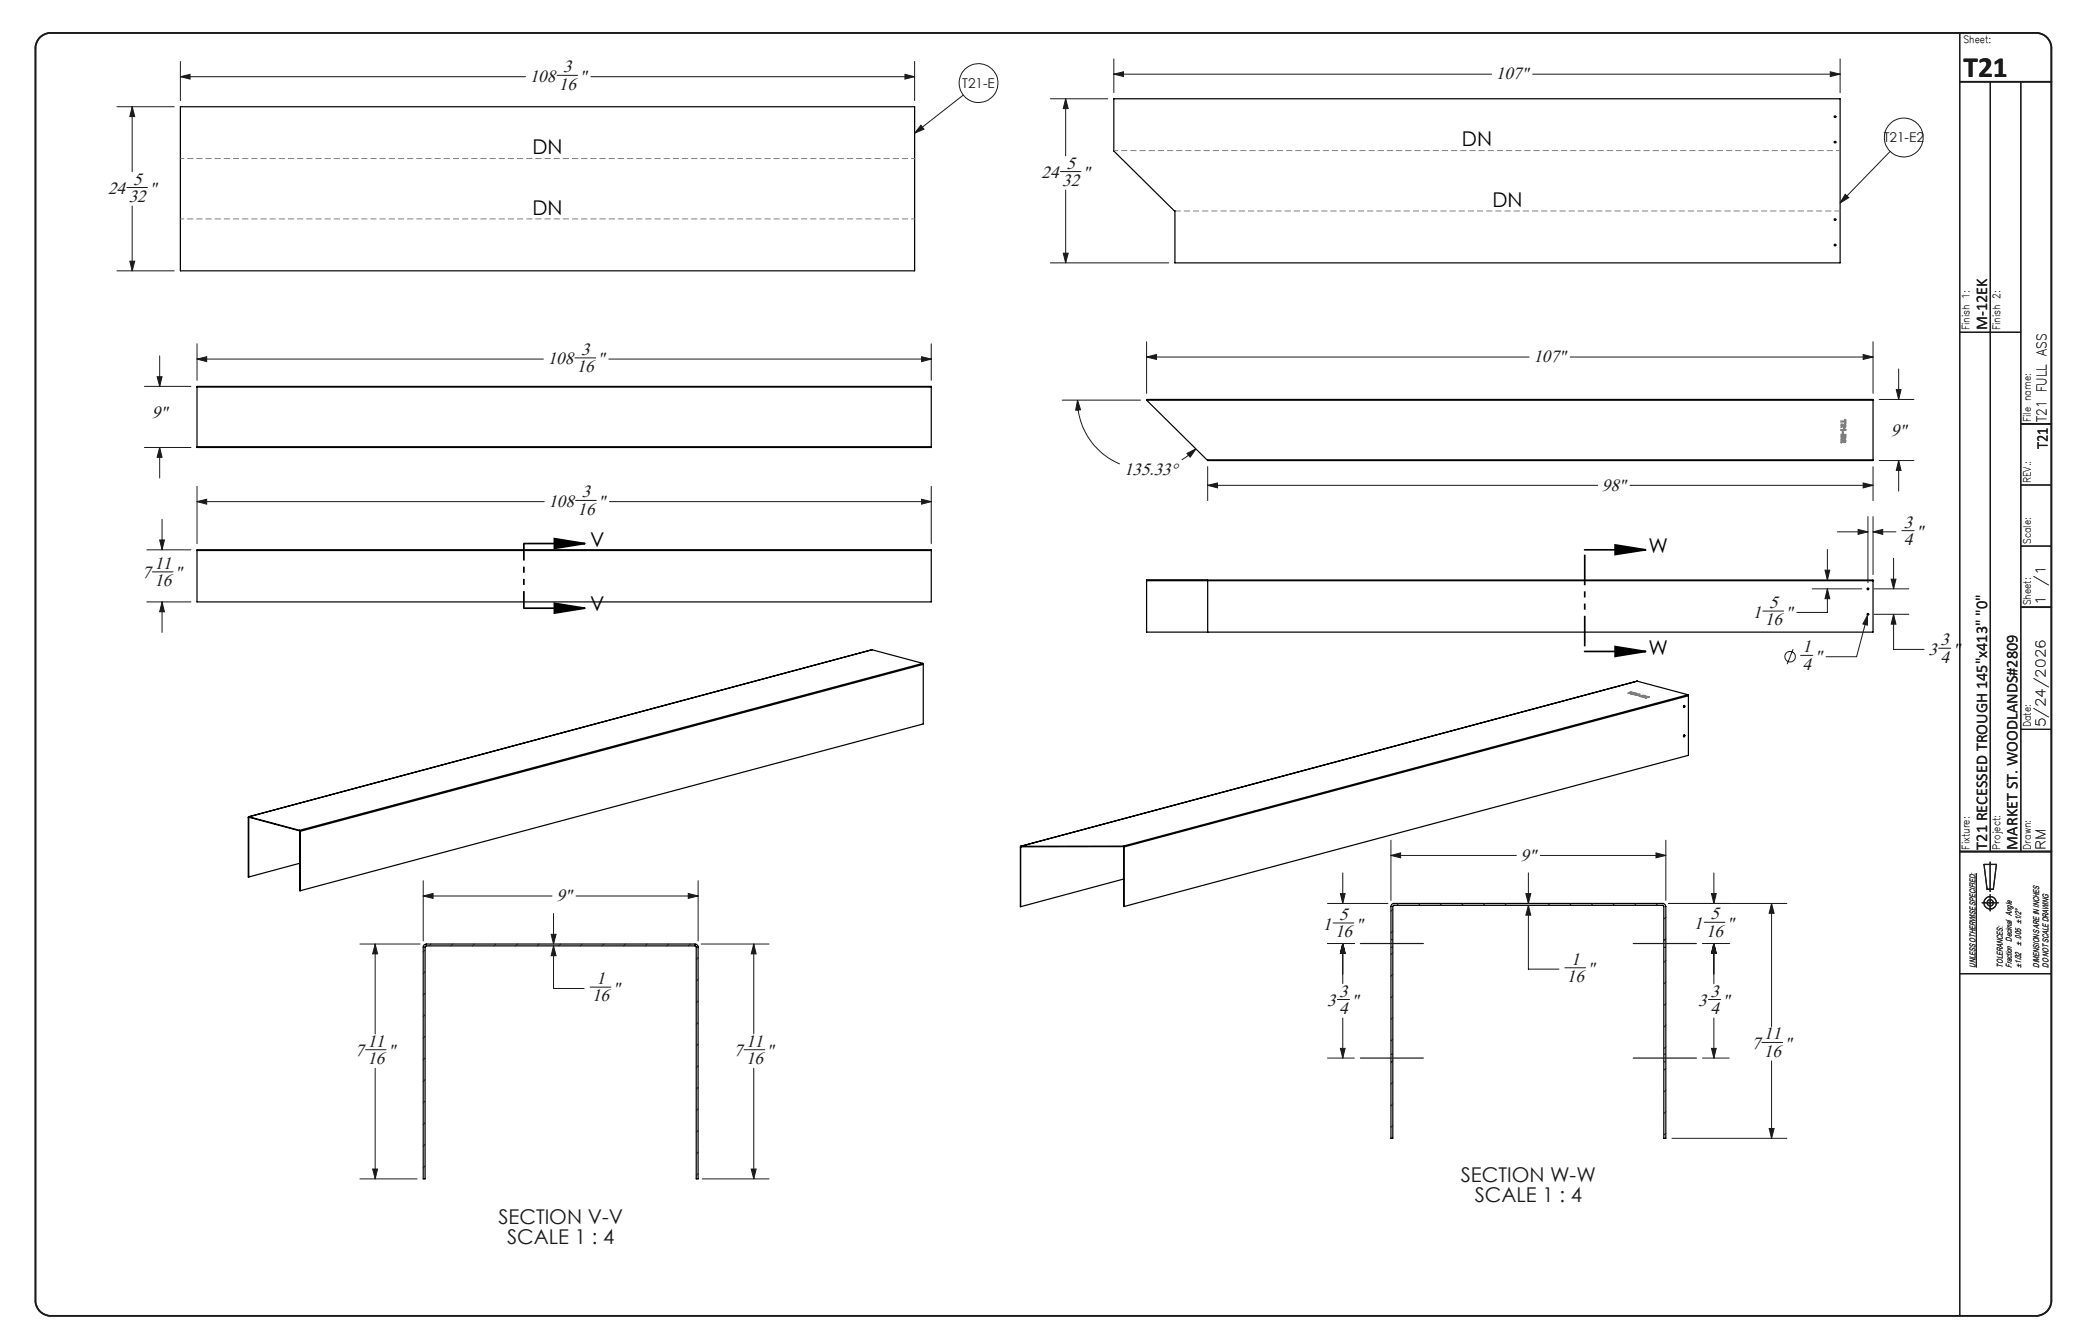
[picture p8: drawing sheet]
<svg xmlns="http://www.w3.org/2000/svg" width="432mm" height="279mm" viewBox="0 0 432 279" stroke-linecap="round" stroke-linejoin="round" font-family="sans-serif">
<g fill="none" stroke="#191924" stroke-width=".21">
<path d="M37.5 15.9l2-.4v.9zM37.5 12.8v8.1M37.5 15.9h71.8M115.8 15.7h4.3M122.8 15.9h67.3M188.1 15.5l2 .4-2 .5zM190.1 12.8v8.1M200.3 19.8l-10.2 7.9M231.6 15.4l2-.5v1zM231.6 12.2v7.1M231.6 15.4h78.5M318.6 15.4h64"/>
<path d="M380.5 14.9l2.1 .5-2.1 .5zM382.6 12.2v7.1M24.3 22.2h11.9M26.4 39h4.3M27.5 22.2l.5 2h-1zM27.5 22.2v13.5M191.5 26l.6 .8-2 .9zM218.4 20.5h11.9M220.5 35.7h4.2M221.5 20.5l.6 2.1h-1zM221.5 20.5v11.9M221.5 39.5v15.1"/>
<path d="M393 31.5l-10.4 10.7M24.3 56.3h11.9M27 54.3h1l-.5 2zM27.5 42.8v13.5M218.4 54.6h24.6M221.1 52.6h1l-.6 2zM383.6 40.4l.8 .7-1.8 1.1zM32.7 78.3h1l-.5 2zM33.2 74v6.3M41 74.6l2-.4v1zM41 71.5v7.6M41 74.6h72"/>
<path d="M119.5 74.4h4.3M126.6 74.6h67M191.6 74.2l2 .4-2 .6zM193.6 71.5v7.6M238.4 74.2l2-.5v1zM238.4 71v10.8M238.4 74.2h79.5M326.4 74.2h63M387.3 73.7l2.1 .5-2.1 .5zM389.4 71v10.8M394.7 76.7v6.3M30 93h9.7"/>
<path d="M30 80.3h9.7M33.2 93l.5 2.1h-1zM33.2 93v6.4M220.8 83.2h16.3M224 83.2l.6 2-1 .1zM224 83.2a14.3 14.3 0 0 0 8.8 13.2M246.8 94.3l1.8-1-1.2 1.7zM248.6 93.3l-1.4 1.2-1.5 1.1M251.1 97v7.1M389.4 97v7.1M390.7 95.7h7.2M390.7 83h7.2"/>
<path d="M394.2 81h1l-.5 2zM394.7 95.7l.5 2.1h-1zM394.7 95.7v6.4M30.5 114.3h9.2M31.7 118.9h4.3M33.2 112.3h1l-.5 2zM33.7 107.9v6.4M41 104.3l2-.5v1zM41 101.1v11.9M41 104.3h72.1M119.7 104h4.3M126.7 104.3h66.9"/>
<path d="M191.6 103.8l2 .5-2 .5zM193.6 101.1v11.9M251.1 100.9l2-.5v1zM251.1 100.9h81M338.9 100.9h50.5M379.4 118.5h1l-.5 2.1zM379.9 114.2v6.4M382 110.6h6.3M386.3 110.1l2 .5-2 .5zM387.3 100.4l2.1 .5-2.1 .5zM388.3 107.4v13.7M389.4 110.6l2-.5v1z"/>
<path d="M389.4 107.4v12.1M389.4 110.6h4.8M393.7 116.1v6.3M395.4 110.3h2.5M30.5 125.1h9.2M33.7 125.1l.5 2.1h-1zM33.7 125.1v6.4M366.5 127h4.3M372.8 134.9l-1.3 3.2M374.3 136.2h2.6M376.7 122.4h10.4M379.9 122.4l.5 2.1h-1z"/>
<path d="M379.9 122.4v4.9h-6.3M388.3 127.9l-.1 2.1-.9-.3zM388.3 127.9l-2.3 8.6h-6.4M389.6 127.7h7.2M389.6 122.4h7.2M393.2 120.4h1l-.5 2zM393.7 127.7l.5 2.1h-1zM393.7 127.7v7.3h6.3M403 134.8h2.6M289.2 177.8l2-.5v1zM289.2 174.7v12.5M289.2 177.8h26"/>
<path d="M320.2 177.8h26.1M344.3 177.3l2 .5-2 .5zM346.3 174.7v12.5M74.8 196.3h12.5M78 196.3l.5 2h-1zM78 196.3v18.6M88 186.3l2-.6v1.1zM88 183.1v12.5M88 186.3h26.8M88.4 197.5l-.4 .4M89.6 196.3l-.4 .3M94.1 196.3l-.4 .3"/>
<path d="M98.6 196.3l-.4 .3M103.1 196.3l-.4 .3M107.6 196.3l-.4 .3M112.1 196.3l-.4 .3M114.6 194.2h1l-.5 2.1zM115.1 196.6l.5 2.1h-1zM115.1 196.6v8.9h6.3M115.1 189.9v6.4M116.6 196.3l-.4 .3M119.8 186.3h25.3M121 196.3l-.4 .3M125.6 196.3l-.5 .3"/>
<path d="M130 196.3l-.4 .3M134.5 196.3l-.4 .3M139 196.3l-.4 .3M143.1 185.7l2 .6-2 .5zM143.5 196.3l-.4 .3M145.1 199.1l-.4 .4M145.1 183.1v12.5M145.8 196.3h14.1M156.7 196.3l.5 2h-1zM156.7 196.3v18.6M276 196.1h5.6M276 187.8h12.5"/>
<path d="M277.1 191.9h4.3M278.7 185.8h.9l-.4 2zM279.2 196.1l.4 2.1h-.9zM279.2 181.5v6.3M279.2 196.1v8.4M289.6 189.1l-.4 .3M289.6 193.5l-.4 .5M289.6 198l-.4 .4M290.8 187.8l-.4 .4M295.3 187.8l-.4 .4M299.8 187.8l-.4 .4M304.3 187.8l-.5 .4"/>
<path d="M308.8 187.8l-.4 .4M313.2 187.8l-.4 .4M317.2 185.8h1l-.5 2zM317.7 188.2l.5 2.1h-1zM317.7 188.2v13.3h6.4M317.7 181.5v6.3M322.2 187.8l-.4 .4M326.7 187.8l-.4 .4M331.2 187.8l-.4 .4M335.7 187.8l-.4 .4M340.2 187.8l-.4 .4M344.7 187.8l-.4 .4"/>
<path d="M346.3 190.7l-.4 .4M346.3 195.2l-.4 .4M346.3 199.7l-.4 .4M346.9 187.8h24.6M353.9 196.1h5.6M354.3 191.7h4.3M355.8 185.8h1l-.5 2zM356.3 196.1l.5 2.1h-1zM356.3 181.5v6.3M356.3 196.1v8.4M368.3 187.8l.5 2.1h-1zM368.3 187.8v25.6"/>
<path d="M410.9 181.5v19.6M76 218.2h4.3M88.4 202l-.4 .4M88.4 206.5l-.4 .4M88.4 211l-.4 .3M88.4 215.4l-.4 .5M88.4 220l-.4 .3M122.7 205.2h4.3M145.1 203.6l-.4 .4M145.1 208.1l-.4 .4M145.1 212.6l-.4 .4M145.1 217.1l-.4 .4"/>
<path d="M154.7 218.2h4.3M276 220h5.6M278 207.8h2.6M278.7 217.9h.9l-.4 2.1zM279.2 211.6v8.4M289.6 202.5l-.4 .4M289.6 207l-.4 .4M289.6 211.5l-.4 .4M289.6 216l-.4 .4M325.3 201.2h4.3M346.3 204.2l-.4 .3M346.3 208.6l-.4 .4"/>
<path d="M346.3 213.1l-.4 .4M346.3 217.6l-.4 .4M353.9 220h5.6M355.2 207.8h2.5M355.8 217.9h1l-.5 2.1zM356.3 211.6v8.4M366.3 216.7h4.3M78 222.1v23M88.4 224.4l-.4 .4M88.4 228.9l-.4 .4M88.4 233.4l-.4 .4M88.4 237.9l-.4 .4"/>
<path d="M145.1 221.6l-.4 .4M145.1 226.1l-.4 .3M145.1 230.5l-.4 .4M145.1 235l-.4 .4M145.1 239.5l-.4 .4M156.7 222.1v23M289.6 220.5l-.4 .4M289.6 225l-.4 .4M289.6 229.5l-.4 .4M289.6 234l-.4 .4M346.3 222.1l-.4 .4M346.3 226.6l-.4 .4"/>
<path d="M346.3 231.1l-.4 .4M346.3 235.6l-.4 .4M347.6 236.6h23.9M367.8 234.6h1l-.5 2zM368.3 220.6v16M74.8 245.1h11.9M77.5 243h1l-.5 2.1zM88.4 242.4l-.4 .4M145.1 244l-.4 .4M146 245.1h13.9M156.2 243h1l-.5 2.1z"/>
<circle cx="203.4" cy="17.3" r="4"/>
<circle cx="395.8" cy="28.6" r="4"/>
<circle cx="372.1" cy="136.5" r="1.09"/>
</g>
<g fill="none" stroke="#191924" stroke-width=".25">
<path d="M407.4 6.8v266.7M413.8 17v160M420.1 17v160M407.4 69.1h12.7M420.1 113.5h6.4M420.1 100.8h6.4M420.1 151.6h6.4M407.4 177h19.1M412.5 179.7h2.5l-.6 5.2h-1.3zM413.7 179.2v6.1M282.8 196.1h13.1M339.5 196.1h13.2"/>
<path d="M412.1 187.7h3.3M413.7 186v3.4M282.8 220h13.1M339.5 220h13.2M407.4 202.4h19.1"/>
<circle cx="413.7" cy="187.7" r=".66"/>
<circle cx="413.8" cy="187.7" r="1.29"/>
</g>
<path d="M8.2 7.9a3.3 3.3 0 0 1 2.3-1.1h412.8a3.2 3.2 0 0 1 3.2 3.2v260.4a3.2 3.2 0 0 1-3.2 3.1h-412.8a3.2 3.2 0 0 1-3.1-3.1v-260.4a3.2 3.2 0 0 1 .8-2.1zM407.4 17h19.1M420.1 88.1h6.4M420.1 126.2h6.4M407.4 177h19.1" fill="none" stroke="#191924" stroke-width=".35"/>
<g fill="none" stroke="#000" stroke-width=".25">
<path d="M37.5 22.2h152.6v34.1h-152.6zM231.6 20.5h151v34.1h-138.3v-10.8l-.1 .1-12.6-12.5zM41 80.5v-.2h152.6v.2M41 92.9v.1h152.6v-.1M41 80.5h152.6M41 92.9h152.6M41 80.5v12.4M193.6 80.5v12.4M238.4 83.2v-.2h151v.2M238.4 83.2h151M238.4 83.2l12.7 12.5M389.4 95.6v.1h-138.3"/>
<path d="M389.4 95.6h-138.3v.1M389.4 83.2v12.4M41 114.4v-.1h152.6v.1M41 114.4v10.7h152.6v-10.7M41 114.4h152.6M181.3 135.1h.1M181.3 135.1l-129.6 34.7M181.3 135.1l10.5 2.8M191.8 137.9l.1 .2M191.8 137.9l-129.5 34.7M191.9 138.1l-129.5 34.7M191.9 138.1v12.4l-129.5 34.7"/>
<path d="M238.4 120.7l151-.1v.1M238.4 120.7h.1M238.4 120.7v10.7h151v-10.7M238.4 120.7h12.7M238.4 120.7h151M251.1 120.7v10.7M251.1 120.6v.1M340.4 141.6l-128.2 34.3M340.4 141.6l10.5 2.8M350.1 146.6l.1 .2-.2 .2M350.1 152.8l.1 .2-.2 .1M350.9 144.4l.1 .2"/>
<path d="M350.9 144.4l-117.4 31.5h.2M351 144.6l-117.3 31.5M351 144.6v12.4l-117.3 31.5M51.6 169.9h.1M51.6 169.9v12.4h.1M51.7 169.9v12.4M51.8 169.9h-.1M51.8 169.8l-.2 .1M51.8 169.9l10.5 2.8M51.8 169.8v.1M51.8 169.8l10.5 2.8M62.3 172.6l.1 .2"/>
<path d="M62.3 172.7v.1M62.3 172.6v.1M62.3 172.8h.1M62.3 172.8l.1 12.4M62.3 179.5l-10.6 2.8M62.4 172.8v12.4M212.2 176.1v12.4M212.2 175.9l-.1 .1 .1 12.5M212.2 176v.1M212.2 175.9v.1M212.4 176l-.2 .1M233.6 176v.1"/>
<path d="M233.6 176.1h.1M233.6 176.1l.1 12.4M233.7 176v.1M233.7 175.9v.1M233.7 176.1v12.4M233.7 176h-21.5M233.7 175.9h-21.5M88.2 196.5l.4-.2h55.9a.66 .66 0 0 1 .6 .6v48.2h-.4v-48.3l-.2-.2-56.1 .1v48.4h-.4v-48.3zM233.6 182.7l-21.4 5.8M289.3 188l.4-.2h56a.66 .66 0 0 1 .6 .7v48.1h-.4v-48.2l-.2-.2-56.1 .1v48.3h-.4v-48.3z"/>
<circle cx="381.5" cy="24.3" r=".17"/>
<circle cx="381.5" cy="29.5" r=".17"/>
<circle cx="381.5" cy="45.7" r=".17"/>
<circle cx="381.5" cy="51" r=".17"/>
<circle cx="388.3" cy="127.7" r=".19"/>
<circle cx="388.3" cy="122.4" r=".19"/>
<circle cx="350.1" cy="146.9" r=".18"/>
<circle cx="350.1" cy="153" r=".18"/>
</g>
<path d="M88 196.9h.4M88.7 196.6v-.4M144.5 196.2v.4M144.8 196.9h.4M289.2 196.9h.4M289.6 195.3h-.4M345.9 196.9h.4M346.3 195.3h-.4M289.6 219.2h-.4M346.3 219.2h-.4M289.2 220.7h.4M345.9 220.7h.4" fill="none" stroke="#000" stroke-width=".21" stroke-dasharray="1.3 .6" stroke-linecap="butt"/>
<path d="M108.9 113h12.7M115.3 112l6.3 1-6.3 1zM329.4 114.3h12.7M335.8 113.3l6.3 1-6.3 1zM108.9 126.4h12.7M115.3 125.4l6.3 1-6.3 1.1zM329.4 135.4h12.7M335.8 134.4l6.3 1-6.3 1.1z" fill="none" stroke="#000" stroke-width=".35"/>
<g fill="none" stroke="#808080" stroke-width=".25">
<path d="M382.8 87.5h.7v-.3h.2l.1 .7-.2 .2-.1-.4h-.7zM382.8 88.2l.6 .4a.16 .16 0 0 0 .2-.2 .16 .16 0 0 0-.2-.1v-.1l.3 .1v.4a.5 .5 0 0 1-.8-.3v.4l-.1 .1zM382.8 89.3h.6l-.1-.2 .1-.1 .4 .4-1 .1zM382.8 90.3h.9v.7l-.2 .1-.2-.1-.2 .2-.2-.1-.2-.2zM382.8 91.3l.4 .3a.19 .19 0 0 0 .2 .2 .19 .19 0 0 0 .2-.2l-.2-.1v-.2l.3 .2v.4l-.3 .1-.5-.4-.1 .4zM382.9 90.6h.3l-.1 .3h-.2zM383 89.8h.2v.4l-.2-.1zM383.3 90.6h.2v.3h-.1zM338.5 144.1l.6-.2-.2-.1 .8 .2zM339 144.2l1.1-.1a.18 .18 0 0 1 0 .2 .18 .18 0 0 1-.3 0h-.5l.4 .1h-.3zM339.9 144.5l.6-.1-.3-.1h.7zM340.6 144.6h.4z"/>
<path d="M340.8 144.7l.7-.2 .7 .2-.4 .2zM341.1 144.7l.5 .1zM341.5 144.7h.4zM341.7 145h.8l.2-.1-.5-.1h.6a.17 .17 0 0 1 0 .3 .17 .17 0 0 1-.3-.1h-.5l.3 .1h-.1z"/>
</g>
<path d="M108.9 113v13.4" fill="none" stroke="#000" stroke-width=".35" stroke-dasharray="6.3 1.3 1.3 1.3 1.3 1.3" stroke-dashoffset="2.8" stroke-linecap="butt"/>
<path d="M329.5 114.3v21.1" fill="none" stroke="#000" stroke-width=".35" stroke-dasharray="6.3 1.3 1.3 1.3 1.3 1.3" stroke-dashoffset="-1" stroke-linecap="butt"/>
<path d="M37.5 33h152.7M190.2 45.5h-152.7" fill="none" stroke="#808080" stroke-width=".21" stroke-dasharray="1.3 .6" stroke-dashoffset=".5" stroke-linecap="butt"/>
<path d="M231.6 31.3h151" fill="none" stroke="#808080" stroke-width=".21" stroke-dasharray="1.3 .6" stroke-dashoffset=".4" stroke-linecap="butt"/>
<path d="M382.6 43.9h-138.3" fill="none" stroke="#808080" stroke-width=".21" stroke-dasharray="1.3 .6" stroke-dashoffset=".1" stroke-linecap="butt"/>
<path d="M115.3 112l6.3 1-6.3 1zM115.3 125.4l6.3 1-6.3 1.1zM335.8 113.3l6.3 1-6.3 1zM335.8 134.4l6.3 1-6.3 1.1z" fill="#000"/>
<g fill="#191924">
<path d="M188.1 15.5l2 .4-2 .5zM37.5 15.9l2-.4v.9zM27 54.3h1l-.5 2zM27.5 22.2l.5 2h-1zM41 104.3l2-.5v1zM191.6 103.8l2 .5-2 .5zM33.7 125.1l.5 2.1h-1zM33.2 112.3h1l-.5 2zM115.1 196.6l.5 2.1h-1zM114.6 194.2h1l-.5 2.1zM88 186.3l2-.6v1.1zM143.1 185.7l2 .6-2 .5zM156.7 196.3l.5 2h-1zM156.2 243h1l-.5 2.1zM78 196.3l.5 2h-1zM77.5 243h1l-.5 2.1zM380.5 14.9l2.1 .5-2.1 .5zM231.6 15.4l2-.5v1zM221.5 20.5l.6 2.1h-1zM221.1 52.6h1l-.6 2z"/>
<path d="M191.5 26l.6 .8-2 .9zM383.6 40.4l.8 .7-1.8 1.1z"/>
<path d="M41 74.6l2-.4v1zM191.6 74.2l2 .4-2 .6zM33.2 93l.5 2.1h-1zM32.7 78.3h1l-.5 2zM387.3 73.7l2.1 .5-2.1 .5zM238.4 74.2l2-.5v1zM224 83.2l.6 2-1 .1zM246.8 94.3l1.8-1-1.2 1.7zM387.3 100.4l2.1 .5-2.1 .5zM251.1 100.9l2-.5v1zM394.7 95.7l.5 2.1h-1zM394.2 81h1l-.5 2z"/>
<path d="M393.7 127.7l.5 2.1h-1zM393.2 120.4h1l-.5 2zM386.3 110.1l2 .5-2 .5zM389.4 110.6l2-.5v1zM379.9 122.4l.5 2.1h-1zM379.4 118.5h1l-.5 2.1zM388.3 127.9l-1 1.8 .9 .3zM356.3 196.1l.5 2.1h-1zM355.8 217.9h1l-.5 2.1zM279.2 196.1l.4 2.1h-.9zM278.7 217.9h.9l-.4 2.1zM279.2 196.1l.4 2.1h-.9zM278.7 185.8h.9l-.4 2zM356.3 196.1l.5 2.1h-1zM355.8 185.8h1l-.5 2zM368.3 187.8l.5 2.1h-1zM367.8 234.6h1l-.5 2zM344.3 177.3l2 .5-2 .5zM289.2 177.8l2-.5v1zM317.2 185.8h1l-.5 2zM317.7 188.2l.5 2.1h-1z"/>
</g>
<text font-size="6.1" fill="#191924" x="408.2" y="16.1">T21</text>
<g font-size="4.2">
<text x="110.7" y="32">DN</text>
<text x="303.9" y="30.4">DN</text>
<text x="110.7" y="44.6">DN</text>
<text x="310.3" y="43">DN</text>
<text x="122.7" y="113.7">V</text>
<text x="342.7" y="115">W</text>
<text x="122.7" y="127.1">V</text>
<text x="342.7" y="136.1">W</text>
</g>
<g font-size="4.2" fill="#191924">
<text x="303.7" y="245.7">SECTION W-W</text>
<text x="306.6" y="249.9">SCALE 1 : 4</text>
<text x="103.6" y="254.4">SECTION V-V</text>
<text x="105.4" y="258.5">SCALE 1 : 4</text>
</g>
<g font-size="3.7" fill="#191924">
<text x="110.1" y="17">108</text>
<text x="117.1" y="15">3</text>
<text x="120.5" y="17">&quot;</text>
<text x="311" y="16.5">107&quot;</text>
<text x="116.2" y="18.7">16</text>
<text x="221.7" y="35">5</text>
<text x="22.5" y="40.4">24</text>
<text x="26.8" y="42">32</text>
<text x="27.7" y="38.4">5</text>
<text x="31.1" y="40.4">&quot;</text>
<text x="216.5" y="37">24</text>
<text x="220.8" y="38.7">32</text>
<text x="225.1" y="37">&quot;</text>
<text x="113.9" y="75.8">108</text>
<text x="119.9" y="77.4">16</text>
<text x="120.8" y="73.8">3</text>
<text x="124.2" y="75.8">&quot;</text>
<text x="318.8" y="75.3">107&quot;</text>
<text x="31.6" y="86.9">9&quot;</text>
<text x="393.1" y="90.6">9&quot;</text>
<text x="233.7" y="98.7">135.33°</text>
<text x="114" y="105.4">108</text>
<text x="120.1" y="107">16</text>
<text x="121" y="103.4">3</text>
<text x="124.4" y="105.4">&quot;</text>
<text x="333" y="102">98&quot;</text>
<text x="395.8" y="113.3">4</text>
<text x="395.8" y="109.7">3</text>
<text x="398.3" y="111.7">&quot;</text>
<text x="32.1" y="118.3">11</text>
<text x="29.6" y="120.2">7</text>
<text x="32.1" y="121.9">16</text>
<text x="36.4" y="120.2">&quot;</text>
<text x="364.4" y="128.4">1</text>
<text x="366.9" y="130">16</text>
<text x="367.8" y="126.4">5</text>
<text x="371.2" y="128.4">&quot;</text>
<text x="374.7" y="135.6">1</text>
<text x="377.3" y="137.6">&quot;</text>
<text x="400.9" y="136.1">3</text>
<text x="403.4" y="137.7">4</text>
<text x="403.4" y="134.1">3</text>
<text x="406" y="136.1">&quot;</text>
<text x="374.7" y="139.2">4</text>
<text x="316.1" y="178.9">9&quot;</text>
<text x="115.7" y="187.4">9&quot;</text>
<text x="278.4" y="191.3">5</text>
<text x="355.6" y="191.1">5</text>
<text x="275" y="193.2">1</text>
<text x="277.6" y="194.9">16</text>
<text x="281.8" y="193.2">&quot;</text>
<text x="352.2" y="193.1">1</text>
<text x="354.7" y="194.7">16</text>
<text x="359" y="193.1">&quot;</text>
<text x="326.6" y="200.6">1</text>
<text x="330" y="202.6">&quot;</text>
<text x="123.1" y="208.2">16</text>
<text x="124" y="204.6">1</text>
<text x="127.4" y="206.6">&quot;</text>
<text x="275.9" y="209.2">3</text>
<text x="278.4" y="207.2">3</text>
<text x="281" y="209.2">&quot;</text>
<text x="325.7" y="204.2">16</text>
<text x="353.1" y="209.2">3</text>
<text x="355.6" y="207.2">3</text>
<text x="358.1" y="209.2">&quot;</text>
<text x="278.4" y="210.8">4</text>
<text x="355.6" y="210.8">4</text>
<text x="73.9" y="219.6">7</text>
<text x="76.4" y="221.2">16</text>
<text x="76.4" y="217.6">11</text>
<text x="80.7" y="219.6">&quot;</text>
<text x="152.6" y="219.6">7</text>
<text x="155.1" y="217.6">11</text>
<text x="155.1" y="221.2">16</text>
<text x="159.4" y="219.6">&quot;</text>
<text x="364.2" y="218.1">7</text>
<text x="366.7" y="216.1">11</text>
<text x="366.7" y="219.7">16</text>
<text x="371" y="218.1">&quot;</text>
</g>
<g font-size="3.4" fill="#191924">
<text x="413.1" y="68.7" transform="rotate(-90 413.1 68.7)">M-12EK</text>
<text x="425.7" y="93.4" transform="rotate(-90 425.7 93.4)">T21</text>
<text x="413.1" y="176.6" transform="rotate(-90 413.1 176.6)">T21 RECESSED TROUGH 145&quot;x413&quot; &quot;0&quot;</text>
<text x="419.4" y="176.6" transform="rotate(-90 419.4 176.6)">MARKET ST. WOODLANDS#2809</text>
</g>
<g font-size="2.8" fill="#191924">
<text x="200.1" y="18.3">T21-E</text>
<text x="391.6" y="29.6">T21-E2</text>
<text x="425.5" y="87.7" transform="rotate(-90 425.5 87.7)">T21 FULL ASS</text>
<text x="425.2" y="125.8" transform="rotate(-90 425.2 125.8)">1</text>
<text x="425.2" y="121.7" transform="rotate(-90 425.2 121.7)">/1</text>
<text x="425.2" y="151.2" transform="rotate(-90 425.2 151.2)">5/24/2026</text>
<text x="425.2" y="176.6" transform="rotate(-90 425.2 176.6)">RM</text>
</g>
<g font-size="2.1" fill="#191924">
<text x="408.2" y="8.9">Sheet:</text>
<text x="409.5" y="68.7" transform="rotate(-90 409.5 68.7)">Finish 1:</text>
<text x="415.8" y="68.7" transform="rotate(-90 415.8 68.7)">Finish 2:</text>
<text x="422.2" y="87.7" transform="rotate(-90 422.2 87.7)">File name:</text>
<text x="422.2" y="100.4" transform="rotate(-90 422.2 100.4)">REV.:</text>
<text x="422.2" y="113.1" transform="rotate(-90 422.2 113.1)">Scale:</text>
<text x="422.2" y="125.8" transform="rotate(-90 422.2 125.8)">Sheet:</text>
<text x="422.2" y="151.2" transform="rotate(-90 422.2 151.2)">Date:</text>
<text x="409.5" y="176.6" transform="rotate(-90 409.5 176.6)">Fixture:</text>
<text x="415.8" y="176.6" transform="rotate(-90 415.8 176.6)">Project:</text>
<text x="422.2" y="176.6" transform="rotate(-90 422.2 176.6)">Drawn:</text>
</g>
<g font-size="1.7" fill="#191924">
<text x="420.2" y="196.6" transform="rotate(-90 420.2 196.6)">± .005 ±1/2°</text>
<text x="410.7" y="201.1" transform="rotate(-90 410.7 201.1)">UNLESS OTHERWISE SPECIFIED:</text>
<text x="416.4" y="201.1" transform="rotate(-90 416.4 201.1)">TOLERANCES:</text>
<text x="418.3" y="201.1" transform="rotate(-90 418.3 201.1)">Fraction Decimal Angle</text>
<text x="420.2" y="201.1" transform="rotate(-90 420.2 201.1)">±1/32</text>
<text x="424" y="201.1" transform="rotate(-90 424 201.1)">DIMENSIONS ARE IN INCHES</text>
<text x="425.9" y="201.1" transform="rotate(-90 425.9 201.1)">DO NOT SCALE DRAWING</text>
</g>
</svg>
